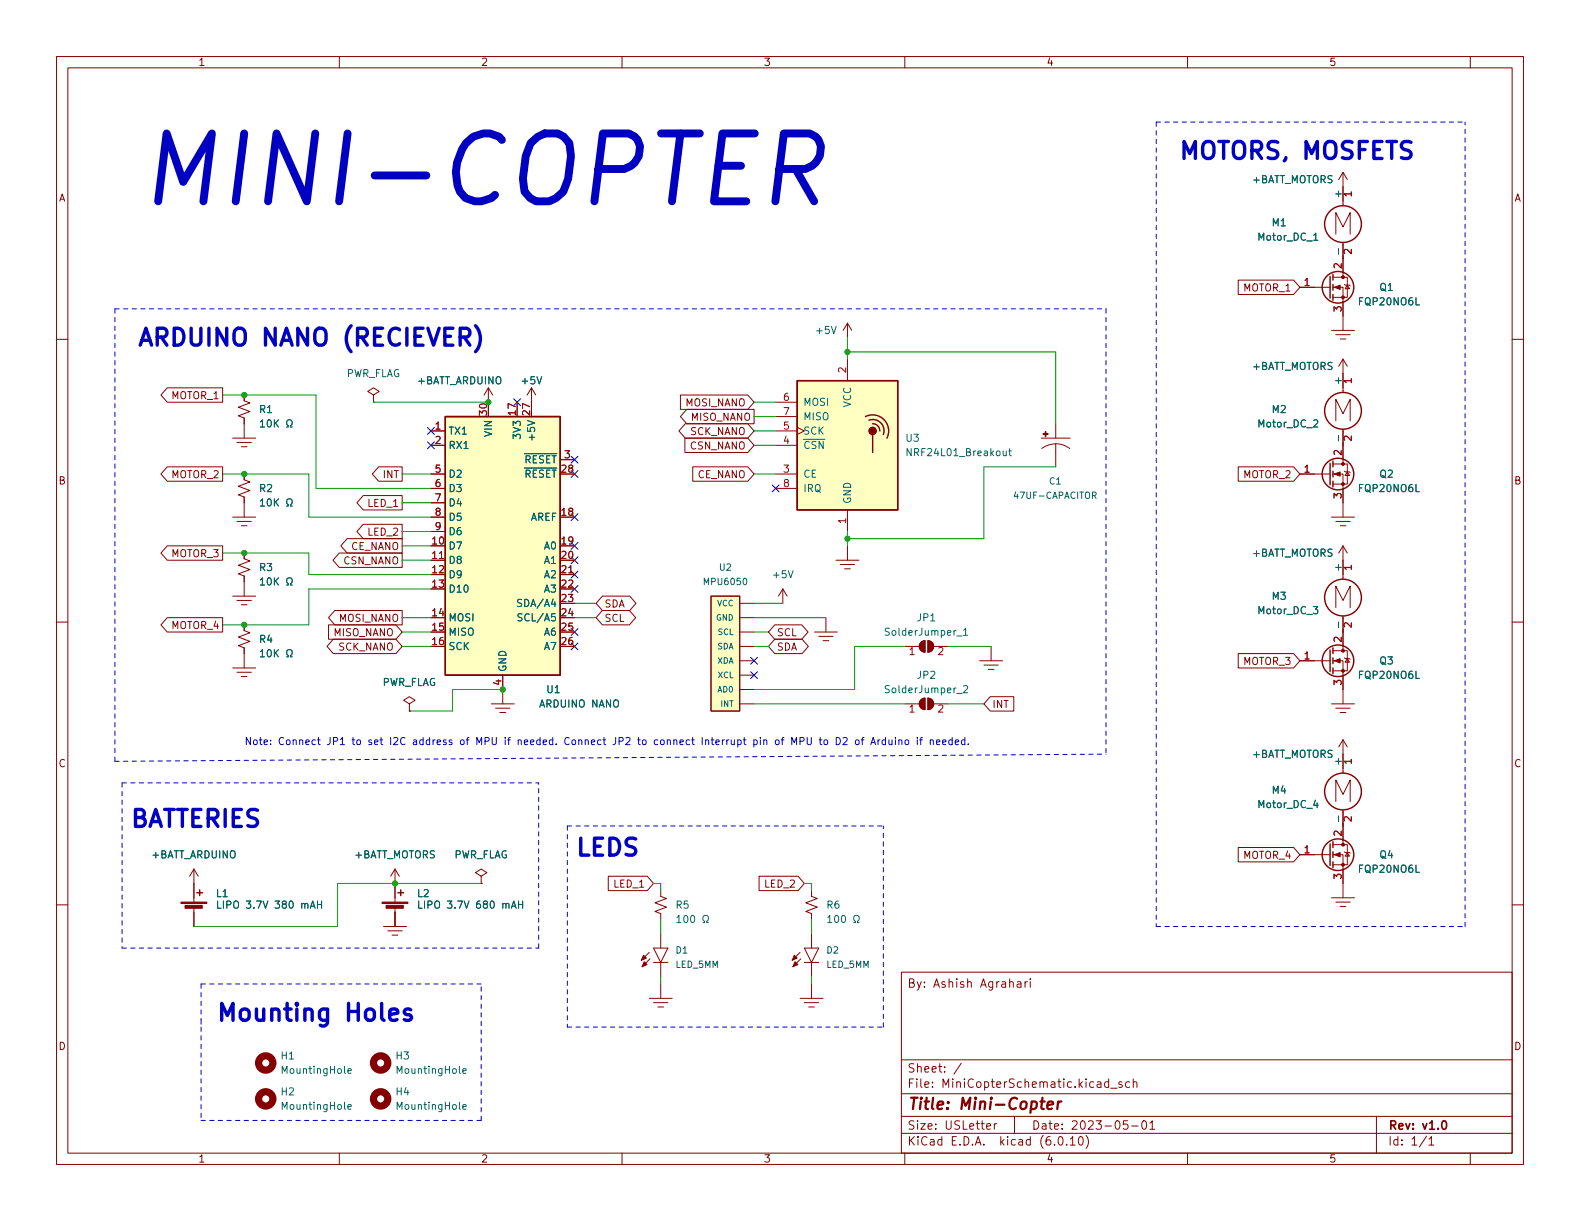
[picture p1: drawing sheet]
<svg xmlns="http://www.w3.org/2000/svg" width="279mm" height="216mm" viewBox="0 0 279 216" stroke-linecap="round" stroke-linejoin="round" font-family="sans-serif">
<g fill="none" stroke="#840000" stroke-width=".18">
<path d="M10 10h259.4v195.9h-259.4zM12 12h255.4v191.9h-255.4zM60 10v2M110 10v2M160 10v2M210 10v2M260 10v2M237.5 30.5v5.9M237.5 30.5l-.8 1.3M237.5 30.5l.8 1.3M10 60h2M149.9 57.2v2.5"/>
<path d="M149.9 57.2l-.8 1.2M149.9 57.2l.7 1.2M219 49.5h9.8l1.1 1.3-1.1 1.3h-9.8zM229.9 50.8h5.3M235.5 58.4h4M235.7 50.8h1.8v7.6M235.7 49h2.6v3.6h-2.6M236.2 41.4v-3.8l1.3 2.5 1.3-2.5v3.8M236.2 59.2h2.6M237 59.9h1M237.5 42.9v6.1M237.7 50.3l.2 .1h.7l.2 .1"/>
<path d="M238.3 50.4l.3 .7h-.7zM267.4 60h2M29.6 68.6h9.8v2.5h-9.8l-1.1-1.2zM41.1 77.5h4.1M41.9 78.2h2.5M42.7 79h1M43.2 69.9v1l1 .3-2 .8 2 .8-2 .7 1 .4v3.6M66 69.9l1.1-.7-1.1-.6-1 .6 1 .7v1.2M66 71.1h.1M76.2 78.7h2.5M76.2 76.2h2.5M86.4 68.6l-.8 1.3"/>
<path d="M86.4 68.6v2.5M86.4 68.6l.7 1.3M94 68.6l-.8 1.3M94 68.6v2.5M94 68.6l.7 1.3M120.3 69.8h11.9l1.1 1.3-1.1 1.3h-11.9zM121.1 77.5h11.1l1.1 1.2-1.1 1.3h-11.1zM121.2 74.9h11l1.1 1.3-1.1 1.3h-11l-1.1-1.3zM121.4 72.4h11.9v2.5h-11.9l-1.1-1.2zM137.2 78.7h3.8M137.2 76.2h3.8M137.2 71.1h3.8"/>
<path d="M137.2 73.7h3.8M141 75.6l1.2 .6-1.2 .6M149.9 63.5v3.8M184.1 77.5h5.1M186.7 78.5a4.2 4.2 0 0 0-2.5 .8M186.7 74.9v2.6M186.7 78.5v4.1M186.7 78.5a4.1 4.1 0 0 1 2.5 .8M236.2 74.4v-3.8l1.3 2.6 1.3-2.6v3.8M237.5 63.5v5.9M237.5 75.9v6.1M237.5 63.5l-.8 1.3"/>
<path d="M237.5 63.5l.8 1.3M29.6 96.5h9.8v2.6h-9.8l-1.1-1.3zM29.6 82.5h9.8v2.6h-9.8l-1.1-1.3zM41.1 91.4h4.1M41.9 92.2h2.5M42.7 93h1M43.2 97.8v1l1 .4-2 .7 2 .8-2 .8 1 .4v3.5M43.2 83.8v1l1 .4-2 .8 2 .7-2 .8 1 .4v3.5M60 97.8h11.1v2.5h-11.1l-1.1-1.2zM61.4 95.2h9.7v2.6h-9.7l-1.1-1.3zM64.2 87.6h6.9v2.6h-6.9l-1.1-1.3zM64.2 92.7h6.9v2.6h-6.9l-1.1-1.3z"/>
<path d="M66.9 82.5h4.2v2.6h-4.2l-1.1-1.3zM76.2 91.4h2.5M76.2 83.8h2.5M76.2 86.4h2.5M76.2 99.1h2.5M76.2 88.9h2.5M76.2 94h2.5M99.1 81.3h2.5M122.5 82.5h9.7l1.1 1.3-1.1 1.3h-9.7zM137.2 83.8h3.8M137.2 86.4h3.8M147.8 99.1h4.1"/>
<path d="M148.6 99.8h2.5M149.9 90.2v3.8M149.9 96.5v2.6M219 82.5h9.8l1.1 1.3-1.1 1.3h-9.8zM229.9 83.8h5.3M235.5 91.4h4M235.7 83.8h1.8v7.6M235.7 82h2.6v3.6h-2.6M236.2 92.2h2.6M237 93h1M237.5 96.5l-.8 1.3M237.5 96.5v5.9"/>
<path d="M237.5 96.5l.8 1.3M237.7 83.3l.2 .1h.7l.2 .2M238.3 83.4l.3 .7h-.7zM10 110h2M29.6 109.2h9.8v2.6h-9.8l-1.1-1.3zM41.1 105.4h4.1M41.1 118.1h4.1M41.9 106.2h2.5M41.9 118.9h2.5M42.7 106.9h1M42.7 119.6h1M43.2 110.5v1l1 .4-2 .7 2 .8-2 .8 1 .4v3.5"/>
<path d="M58.1 110.5h11.9l1.1 1.3-1.1 1.2h-11.9zM58.9 113h11.1l1.1 1.3-1.1 1.3h-11.1l-1.1-1.3zM59.2 107.9h11.9v2.6h-11.9l-1.1-1.3zM88.9 119.4v5.1M99.1 101.6h2.5M106.5 107.9h4.8l1.1 1.3-1.1 1.3h-4.8l-1.1-1.3zM106.5 105.4h4.9l1.1 1.3-1.1 1.3h-4.9l-1.1-1.3zM125.7 105.4h5.1v20.3h-5.1zM130.8 116.8h2.5M130.8 114.3h2.5M130.8 111.8h2.5M130.8 106.7h2.5"/>
<path d="M130.8 109.2h2.5M130.8 119.4h2.5M137 113h4.8l1.2 1.3-1.2 1.3h-4.8l-1.1-1.3zM137 110.5h4.8l1.1 1.3-1.1 1.2h-4.8l-1.1-1.2zM138.4 104.1l-.7 1.3M138.4 104.1v2.6M138.4 104.1l.8 1.3M144 111.8h4.1M144.8 112.5h2.5M145.5 113.3h1.1M146 109.2v2.6M149.4 100.6h1"/>
<path d="M160 114.3h2.6M162.9 113.6l.7-.3v2a1.02 1.02 0 0 1-1-.6 1.02 1.02 0 0 1 .3-1.1zM164.1 113.3a1.02 1.02 0 0 1 1 1 1.02 1.02 0 0 1-1 1zM165.1 114.3h2.5M173.2 116.8h4.1M174 117.6h2.5M174.8 118.4h1M175.3 114.3v2.5M219 115.6h9.8l1.1 1.2-1.1 1.3h-9.8zM229.9 116.8h5.3M235.7 116.8h1.8v7.7M235.7 115.1h2.6v3.5h-2.6"/>
<path d="M236.2 107.4v-3.8l1.3 2.6 1.3-2.6v3.8M237.5 108.9v6.2M237.7 116.3l.2 .2h.7l.2 .1M238.3 116.5l.3 .6h-.7zM267.4 110h2M72.4 124.5l1-.7-1-.6-1 .6 1 .7v1.2M72.4 125.7h.1M86.9 124.5h4M87.6 125.2h2.6M88.4 126h1M130.8 124.5h2.5M130.8 121.9h2.5"/>
<path d="M160 124.5h2.6M162.9 123.7l.7-.3v2.1a1.02 1.02 0 0 1-1-.7 1.02 1.02 0 0 1 .3-1.1zM164.1 123.4a1.02 1.02 0 0 1 1 1.1 1.02 1.02 0 0 1-1 1zM165.1 124.5h2.5M175.1 123.2h4.2v2.5h-4.2l-1.1-1.2zM235.5 124.5h4M236.2 125.2h2.6M237 126h1M237.5 130.8v5.9M237.5 130.8l-.8 1.3M237.5 130.8l.8 1.3M10 160h2"/>
<path d="M34.3 153.7v5.8M34.3 153.7l-.8 1.2M34.3 153.7l.8 1.2M69.8 153.7v5.8M69.8 153.7l-.7 1.2M69.8 153.7l.8 1.2M85.1 154.9l1-.6-1-.6-1 .6 1 .6v1.3M85.1 156.2h.1M107.6 154.9h6.9l1.1 1.3-1.1 1.3h-6.9zM116.8 157.5v1l1.1 .4-2.1 .7 2.1 .8-2.1 .8 1 .3v1.1M134.2 154.9h6.9l1.1 1.3-1.1 1.3h-6.9zM143.5 157.5v1l1 .4-2 .7 2 .8-2 .8 1 .3v1.1"/>
<path d="M219 149.9h9.8l1.1 1.2-1.1 1.3h-9.8zM229.9 151.1h5.3M235.5 158.8h4M235.7 151.1h1.8v7.7M235.7 149.4h2.6v3.5h-2.6M236.2 141.7v-3.8l1.3 2.6 1.3-2.6v3.8M236.2 159.5h2.6M237.5 143.2v6.2M237.7 150.6l.2 .1h.7l.2 .2M238.3 150.7l.3 .7h-.7zM267.4 160h2M34.3 160.5v3.3"/>
<path d="M67.8 163.8h4.1M68.6 164.6h2.5M69.3 165.4h1.1M69.8 160.5v3.3M114.8 176.5h4.1M114.8 168.4l-1.4 1.4M114.9 169.5l-1.4 1.4M115.6 177.3h2.5M115.6 170.2h2.5M115.6 167.6h2.5l-1.3 2.6zM116.3 178.1h1M116.8 165.1v2.5"/>
<path d="M116.8 170.2v2.5M116.8 174v2.5M141.5 176.5h4M141.5 168.4l-1.4 1.4M141.6 169.5l-1.4 1.4M142.2 177.3h2.6M142.2 170.2h2.6M142.2 167.6h2.6l-1.3 2.6zM143 178.1h1M143.5 165.1v2.5M143.5 170.2v2.5M143.5 174v2.5"/>
<path d="M159.4 171.9h108v32h-108zM179.9 173.6h.6v1M180.5 173.9l-.5 .1a.29 .29 0 0 0-.2 .3 .29 .29 0 0 0 .2 .3l.5-.1M181.3 173.6v1M181.7 173.6h-.3l-.1 .3M182.2 173.1v.1M182.2 173.6v1M237 160.3h1M159.4 197.4h108M159.4 193.4h108M159.4 187.4h108M170 188l-1.3 1.9"/>
<path d="M174.5 199.2l.7-.2-.1-.3h-.4l-.2 .2v.7h.6M175.8 198.7v1M176.3 198.7h-.3l-.2 .3M179.4 197.4v3M196 191.4l-.4-.1-.3 .3v.4l.2 .2h.5M196 190.8v1.5M196.4 192.4h1.1M198.4 191.4l-.4-.1-.2 .2 .1 .2 .5 .2v.3h-.6M199.4 198.2h-.7l-.1 .7 .2-.2 .5 .1 .2 .2-.1 .5-.2 .2-.6-.2M199.8 191.4l-.5-.1-.3 .3v.4l.2 .2h.6M200.1 199.1h1.2M200.4 191.4l.2-.1 .4 .1v.9"/>
<path d="M200.4 190.8v1.5M202.1 198.2h.2a.81 .81 0 0 1 .5 .6 .81 .81 0 0 1-.3 .8l-.1 .1a.81 .81 0 0 1-.6-.6 .81 .81 0 0 1 .3-.9zM203.3 198.6l.5-.4v1.5M203.3 199.7h.9M243.4 197.4v6.5M60 203.9v2M110 203.9v2M159.4 200.4h108M160 203.9v2M187.3 201h.2a.81 .81 0 0 1 .6 .6 .81 .81 0 0 1-.3 .8l-.2 .1a.81 .81 0 0 1-.6-.6 .81 .81 0 0 1 .3-.9zM188.6 202.3v.2M189.3 201.4l.4-.4v1.5"/>
<path d="M189.3 202.5h.8M190.9 201h.1a.81 .81 0 0 1 .6 .6 .81 .81 0 0 1-.3 .8l-.1 .1a.81 .81 0 0 1-.6-.6 .81 .81 0 0 1 .3-.9zM192 200.8a1.72 1.72 0 0 1 0 2.2M210 203.9v2M252.3 200.9l-1.3 1.9M252.7 201.4l.4-.4v1.5M252.7 202.5h.8M260 203.9v2"/>
</g>
<path d="M255.2 198.2h.1a.81 .81 0 0 1 .6 .6 .81 .81 0 0 1-.3 .8l-.1 .1a.81 .81 0 0 1-.6-.6 .81 .81 0 0 1 .3-.9z" fill="none" stroke="#840000" stroke-width=".3"/>
<path d="M184 194.8h.7M184.4 194.1l-.3 1.7 .1 .2 .4 .1M185.2 195.4l1-.2v-.3l-.2-.1-.6 .1-.2 .9 .2 .3 .6-.1M187.1 194.8l-.1 1.3M187.7 194.8l-.4 .1-.2 .3" fill="none" stroke="#840000" stroke-width=".4"/>
<g fill="none" stroke="#840000" stroke-width=".25">
<path d="M235.2 48.9v3.8M235.7 48.5v1M235.7 50.3v1M235.7 52.1v1M78.7 73.7h20.4v45.7h-20.4zM141 67.3h17.7v22.9h-17.7zM153 73.7a2.84 2.84 0 0 1 3.3 .5 2.84 2.84 0 0 1 .5 3.3M153.7 74.3a1.99 1.99 0 0 1 2 .5 1.99 1.99 0 0 1 .5 2M154.3 74.9a1.23 1.23 0 0 1 1.3 1.3M154.3 76.8v3.2M235.2 81.9v3.8M235.7 81.5v1.1"/>
<path d="M235.7 83.3v1M235.7 85.1v1M235.2 114.9v3.8M235.7 114.6v1M235.7 116.3v1M235.7 118.1v1M34.8 157.9h1M35.3 157.4v1M70.4 157.9h1M70.9 157.4v1M235.2 149.2v3.8M235.7 148.8v1.1"/>
<path d="M235.7 150.6v1M235.7 152.4v1"/>
<circle cx="237.5" cy="39.6" r="3.3"/>
<circle cx="236.6" cy="50.8" r="2.79"/>
<circle cx="237.5" cy="72.6" r="3.3"/>
<circle cx="236.6" cy="83.8" r="2.79"/>
<circle cx="236.6" cy="116.8" r="2.79"/>
<circle cx="237.5" cy="105.7" r="3.3"/>
<circle cx="237.5" cy="140" r="3.3"/>
<circle cx="236.6" cy="151.1" r="2.79"/>
</g>
<g fill="#840000" stroke="#840000" stroke-width=".18">
<path d="M236 151.1l1-.4v.8z"/>
<path d="M184.5 76.7h.8v.1h-.8z"/>
<path d="M184.8 76.3h.2v.9h-.2z"/>
<path d="M236 116.8l1-.3v.7z"/>
<path d="M162.9 123.7l.7-.3v2.1a1.02 1.02 0 0 1-1-.7 1.02 1.02 0 0 1 .3-1.1z"/>
<path d="M164.1 123.4a1.02 1.02 0 0 1 1 1.1 1.02 1.02 0 0 1-1 1z"/>
<path d="M140.5 168.9l.5 .5-.9 .4z"/>
<path d="M140.6 170.1l.5 .5-.9 .3z"/>
<path d="M113.8 168.9l.5 .5-.9 .4z"/>
<path d="M113.9 170.1l.5 .5-.9 .3z"/>
<path d="M162.9 113.6l.7-.3v2a1.02 1.02 0 0 1-1-.6 1.02 1.02 0 0 1 .3-1.1z"/>
<path d="M164.1 113.3a1.02 1.02 0 0 1 1 1 1.02 1.02 0 0 1-1 1z"/>
<path d="M236 83.8l1-.4v.8z"/>
<path d="M236 50.8l1-.4v.8z"/>
<path d="M32 159.5h4.6v.3h-4.6z"/>
<path d="M32.7 160.1h3.1v.5h-3.1z"/>
<path d="M67.6 159.5h4.5v.3h-4.5z"/>
<path d="M68.3 160.1h3v.5h-3z"/>
<circle cx="237.5" cy="152.9" r=".25"/>
<circle cx="237.5" cy="149.4" r=".25"/>
<circle cx="237.5" cy="118.6" r=".25"/>
<circle cx="237.5" cy="115.1" r=".25"/>
<circle cx="237.5" cy="85.6" r=".25"/>
<circle cx="237.5" cy="82" r=".25"/>
<circle cx="237.5" cy="52.6" r=".25"/>
<circle cx="237.5" cy="49" r=".25"/>
</g>
<g fill="none" stroke="#006464" stroke-width=".18">
<path d="M232.3 42.5h.7M46 74.6l.4-.4v1.3M46 75.5h.8M47.4 74.4l.2-.2a.68 .68 0 0 1 .4 .7 .68 .68 0 0 1-.4 .6l-.2-.1-.1-.4zM48.5 74.2v1.3M48.7 74.8l.5 .7M49.2 74.2l-.7 .8M50.7 75.5h.3v-.2a.54 .54 0 0 1-.3-.8 .54 .54 0 0 1 .8-.2 .58 .58 0 0 1-.1 1v.2h.3M178.4 79.7h.4M178.5 79.3v1.1l.3 .2M46 88.6l.4-.4v1.3M46 89.5h.8"/>
<path d="M47.4 88.3l.2-.1a.68 .68 0 0 1 .4 .6 .68 .68 0 0 1-.4 .7l-.2-.1-.1-.4zM48.5 88.2v1.3M48.7 88.7l.5 .8M49.2 88.2l-.7 .7M50.7 89.5h.3v-.3a.54 .54 0 0 1-.3-.7 .54 .54 0 0 1 .8-.2 .58 .58 0 0 1-.1 .9v.3h.3M46 102.5l.4-.3v1.2M46 115.2l.4-.3v1.2M46 103.4h.8M46 116.1h.8M47.4 102.3l.2-.1a.68 .68 0 0 1 .4 .6 .68 .68 0 0 1-.4 .6l-.2-.1-.1-.3zM47.4 115l.2-.1a.68 .68 0 0 1 .4 .6 .68 .68 0 0 1-.4 .6l-.2-.1-.1-.3zM48.5 102.2v1.2"/>
<path d="M48.5 114.9v1.2M48.7 102.7l.5 .7M48.7 115.4l.5 .7M49.2 102.2l-.7 .7M49.2 114.9l-.7 .7M50.7 103.4h.3v-.2a.54 .54 0 0 1-.3-.7 .54 .54 0 0 1 .8-.3 .58 .58 0 0 1-.1 1v.2h.3M50.7 116.1h.3v-.2a.54 .54 0 0 1-.3-.7 .54 .54 0 0 1 .8-.3 .58 .58 0 0 1-.1 1v.2h.3M92.2 106h-.4l-.2 .1v.4l.5 .2 .1 .3-.2 .3-.5-.1M92.3 108.6l-.5-.1-.2 .1v.4l.6 .3 .1 .3-.2 .2-.5-.1M169.2 112.5h.9M170.4 111.4l.4-.3v1.2M170.4 112.3h.7"/>
<path d="M170.4 121.3l.5-.1 .2 .4-.8 .9h.8M38.5 159.3v1.3h.6M56.1 159.3v1.3M56.1 159.9h.8M56.9 159.3v1.3M74 159.3v1.3h.6M91.7 159.9h.7M91.7 159.3v1.3M92.4 159.3v1.3M119.7 162.2l.4-.3v1.2M119.7 163.1h.7M121 162l.2-.1a.68 .68 0 0 1 .5 .6 .68 .68 0 0 1-.5 .6l-.2-.1-.1-.3z"/>
<path d="M122.2 162l.2-.1a.68 .68 0 0 1 .5 .6 .68 .68 0 0 1-.5 .6l-.2-.1-.1-.3zM124.3 163.1h.3v-.2a.54 .54 0 0 1-.3-.7 .54 .54 0 0 1 .8-.3 .58 .58 0 0 1-.1 1v.2h.3M146.4 162.2l.3-.3v1.2M146.4 163.1h.7M147.7 162l.2-.1a.68 .68 0 0 1 .4 .6 .68 .68 0 0 1-.4 .6l-.2-.1-.1-.3zM148.9 162l.2-.1a.68 .68 0 0 1 .4 .6 .68 .68 0 0 1-.4 .6l-.2-.1-.1-.3zM151 163.1h.3v-.2a.54 .54 0 0 1-.3-.7 .54 .54 0 0 1 .8-.3 .58 .58 0 0 1-.2 1v.2h.3M61.5 195.7l.6-.1v-.2l-.4-.1-.2 .2 .1 .6h.5M61.5 189.4l.6-.1v-.3h-.4l-.2 .1 .1 .6h.5M81.8 189.4l.6-.1v-.3h-.4l-.2 .1 .1 .6h.5M81.8 195.7l.6-.1v-.2l-.4-.1-.2 .2 .1 .6h.5"/>
</g>
<g fill="#ffffc2" stroke="#ffffc2" stroke-width=".18">
<path d="M141 67.3h17.7v22.9h-17.7z"/>
<path d="M125.7 105.4h5.1v20.3h-5.1z"/>
<path d="M78.7 73.7h20.4v45.7h-20.4z"/>
</g>
<circle cx="154.3" cy="76.2" r=".63" fill="#840000" stroke="#840000" stroke-width=".25"/>
<g fill="none" stroke="#840000" stroke-width="1.3">
<circle cx="47" cy="194.3" r="1.27"/>
<circle cx="47" cy="188" r="1.27"/>
<circle cx="67.3" cy="194.3" r="1.27"/>
<circle cx="67.3" cy="188" r="1.27"/>
</g>
<g fill="none" stroke="#0000c2" stroke-width=".18">
<path d="M144.9 130.8h.4M145 130.4v1.1l.3 .2M145.8 130.9l.3-.1 .3 .3v.3l-.3 .3-.3-.1-.1-.2zM147.9 130.4a.64 .64 0 0 1 .7 .6 .64 .64 0 0 1-.7 .7zM149.1 130.5l.5-.1 .2 .4-.8 .9h.8M151.4 130.9l.3-.1 .2 .3v.3l-.2 .3-.3-.1-.1-.2zM152.3 130.8h.5M152.8 130.4l-.3 .2v1.1M154 131.7l.4-1.3 .4 1.3M154.1 131.3h.6M155.3 130.8v.9M155.6 130.8l-.3 .3"/>
<path d="M156.6 130.9l-.4-.1-.2 .3 .1 .5h.5M156.6 130.4v1.3M157.2 130.8l.1 .8 .3 .1 .1-.2M157.7 130.8v.9M158.3 130.4v.1M158.3 130.8v.9M158.9 130.9l.2-.1 .3 .1 .1 .8M158.9 130.8v.9M160.2 130.9l.3-.1 .2 .3v.3l-.2 .3-.3-.1-.2-.2zM162.2 130.4v.1M162.2 130.8v.9M162.6 130.8h.5"/>
<path d="M163.1 130.4l-.3 .2v1.1M164.5 130.9l.2-.1 .3 .1 .1 .8M164.5 130.8v.9M165.6 131.2l.6-.1-.1-.2-.3-.1-.2 .2 .1 .6h.4M166.7 131.2l.6-.1-.1-.2-.3-.1-.2 .2v.6h.5M168.4 130.9l-.4-.1-.2 .3 .1 .5h.5M168.4 130.4v1.3M168.9 131.2l.6-.1v-.2l-.4-.1-.2 .2 .1 .6h.5M170.6 130.9l-.3-.1-.3 .3 .1 .5h.5M170.6 130.4v1.3M171.2 131.5v.2"/>
</g>
<path d="M137.8 29.9h4.6a3.5 3.5 0 0 0 1.9-5.7l-1.1-.6h-4.6l-1.5 12M140.7 29.9l3.3 5.7" fill="none" stroke="#0000c2" stroke-width="1.4"/>
<path d="M84.1 57.6a3.4 3.4 0 0 1 0 4.6M72.6 178.6l-.7-.2-.3 .2-.1 .2 .1 .5 1 .3 .2 .2-.2 .5-.3 .1h-.5l-.3-.1" fill="none" stroke="#0000c2" stroke-width=".6"/>
<g fill="none" stroke="#0000c2" stroke-width=".18" stroke-dasharray=".8 .8">
<path d="M204.5 21.6v142.2M204.5 21.6h54.6M20.3 54.6v80M20.3 54.6h175.3M195.6 54.6v78.8M20.3 134.6l175.3-1.2M21.6 138.4v29.2M21.6 138.4h73.6M100.3 146.1v35.5M100.3 146.1h55.9M21.6 167.6h73.6M35.6 174v6.3"/>
<path d="M85.1 174h-49.5M95.2 167.6v-29.2M204.5 163.8h54.6M259.1 163.8v-142.2M35.6 180.3v1.3M35.6 181.6v16.5M35.6 198.1h49.5M85.1 198.1v-24.1M100.3 181.6h55.9M156.2 181.6v-35.5"/>
</g>
<g fill="none" stroke="#009600" stroke-width=".18">
<path d="M149.9 59.7v3.8M39.4 69.9h16.5v16.5h20.3M66 71.1h20.4M133.3 78.7h3.9M133.3 76.2h3.9M133.3 71.1h3.9M133.3 73.7h3.9M149.9 62.2h36.8v12.7M39.4 83.8h15.2v7.6h21.6M39.4 97.8h15.2v3.8h21.6M71.1 83.8h5.1M71.1 96.5h5.1"/>
<path d="M71.1 99.1h5.1M71.1 88.9h5.1M71.1 94h5.1M133.3 83.8h3.9M149.9 94v2.5M186.7 82.6h-12.7v12.7h-24.1M71.1 109.2h5.1M71.1 114.3h5.1M71.1 111.8h5.1M76.2 104.1h-21.6v6.4h-15.2M101.6 106.7h3.8M101.6 109.2h3.8"/>
<path d="M133.3 106.7h5.1M133.3 109.2h12.7M133.3 114.3h2.6M133.3 111.8h2.6M160 114.3h-8.9v7.6h-17.8M167.6 114.3h7.7M88.9 121.9h-8.9v3.8h-7.6M133.3 124.5h26.7M167.6 124.5h6.4M85.1 156.2h-25.4v7.6h-25.4M115.6 156.2h1.2v1.3M142.2 156.2h1.3v1.3"/>
<path d="M69.8 161.3v2.5M116.8 162.6v2.5M116.8 172.7v1.3M143.5 162.6v2.5M143.5 172.7v1.3"/>
</g>
<g fill="none" stroke="#000084" stroke-width=".18">
<path d="M75.6 75.6l1.2 1.2M75.6 78.1l1.2 1.2M76.8 75.6l-1.2 1.2M76.8 78.1l-1.2 1.2M90.8 70.5l1.2 1.2M92 70.5l-1.2 1.2M101 95.9l1.2 1.2M101 83.2l1.2 1.2M101 98.5l1.2 1.2M101 80.7l1.2 1.2M101 90.8l1.2 1.2M102.2 95.9l-1.2 1.2"/>
<path d="M102.2 83.2l-1.2 1.2M102.2 98.5l-1.2 1.2M102.2 80.7l-1.2 1.2M102.2 90.8l-1.2 1.2M136.6 85.8l1.2 1.2M137.8 85.8l-1.2 1.2M101 113.7l1.2 1.2M101 111.2l1.2 1.2M101 101l1.2 1.2M101 103.5l1.2 1.2M102.2 113.7l-1.2 1.2M102.2 111.2l-1.2 1.2"/>
<path d="M102.2 101l-1.2 1.2M102.2 103.5l-1.2 1.2M132.7 118.8l1.3 1.2M132.7 116.2l1.3 1.2M134 118.8l-1.3 1.2M134 116.2l-1.3 1.2"/>
</g>
<g fill="#009600" stroke="#009600" stroke-width=".18">
<circle cx="149.9" cy="62.2" r=".46"/>
<circle cx="43.2" cy="97.8" r=".46"/>
<circle cx="43.2" cy="83.8" r=".46"/>
<circle cx="43.2" cy="110.5" r=".46"/>
<circle cx="43.2" cy="69.9" r=".46"/>
<circle cx="88.9" cy="121.9" r=".46"/>
<circle cx="86.4" cy="71.1" r=".46"/>
<circle cx="149.9" cy="95.3" r=".46"/>
<circle cx="69.8" cy="156.2" r=".46"/>
</g>
<text font-size="16.7" fill="#0000c2" x="24.1" y="36.2">MINI-COPTER</text>
<g font-size="4.2" fill="#0000c2">
<text x="208.3" y="28.2">MOTORS, MOSFETS</text>
<text x="24.1" y="61.2">ARDUINO NANO (RECIEVER)</text>
<text x="22.9" y="146.3">BATTERIES</text>
<text x="101.6" y="151.3">LEDS</text>
<text x="38.1" y="180.6">Mounting Holes</text>
</g>
<text font-size="2.8" fill="#840000" x="160.4" y="196.2">Title: Mini-Copter</text>
<g font-size="2.1" fill="#840000">
<text x="160.4" y="174.6">By: Ashish Agrahari</text>
<text x="160.4" y="189.7">Sheet: /</text>
<text x="160.4" y="192.4">File: MiniCopterSchematic.kicad_sch</text>
<text x="160.4" y="202.5">KiCad E.D.A. kicad (6.0.10)</text>
<text x="160.4" y="199.7">Size: USLetter</text>
<text x="182.4" y="199.7">Date: 2023-05-01</text>
<text x="245.4" y="199.7">Rev: v1.0</text>
<text x="245.4" y="202.5">Id: 1/1</text>
</g>
<g font-size="1.8" fill="#840000">
<text x="35" y="11.6">1</text>
<text x="85" y="11.6">2</text>
<text x="135" y="11.6">3</text>
<text x="185" y="11.6">4</text>
<text x="235" y="11.6">5</text>
<text x="10.3" y="35.6">A</text>
<text x="267.7" y="35.6">A</text>
<text x="219.9" y="51.5">MOTOR_1</text>
<text x="30.3" y="70.6">MOTOR_1</text>
<text x="121.2" y="71.8">MOSI_NANO</text>
<text x="122" y="76.9">SCK_NANO</text>
<text x="122.2" y="74.4">MISO_NANO</text>
<text x="122" y="79.5">CSN_NANO</text>
<text x="10.3" y="85.7">B</text>
<text x="30.3" y="84.5">MOTOR_2</text>
<text x="65.1" y="89.6">LED_1</text>
<text x="67.8" y="84.5">INT</text>
<text x="123.3" y="84.5">CE_NANO</text>
<text x="219.9" y="84.5">MOTOR_2</text>
<text x="267.7" y="85.7">B</text>
<text x="65.1" y="94.7">LED_2</text>
<text x="30.3" y="98.5">MOTOR_3</text>
<text x="60.7" y="99.8">CSN_NANO</text>
<text x="62" y="97.2">CE_NANO</text>
<text x="106.8" y="107.4">SDA</text>
<text x="30.3" y="111.2">MOTOR_4</text>
<text x="59" y="112.5">MISO_NANO</text>
<text x="59.9" y="109.9">MOSI_NANO</text>
<text x="106.8" y="109.9">SCL</text>
<text x="137.3" y="112.5">SCL</text>
<text x="59.8" y="115">SCK_NANO</text>
<text x="137.3" y="115">SDA</text>
<text x="219.9" y="117.6">MOTOR_3</text>
<text x="175.4" y="125.2">INT</text>
<text x="10.3" y="135.6">C</text>
<text x="267.7" y="135.6">C</text>
<text x="219.9" y="151.9">MOTOR_4</text>
<text x="108.6" y="156.9">LED_1</text>
<text x="135.3" y="156.9">LED_2</text>
<text x="10.3" y="185.7">D</text>
<text x="267.7" y="185.7">D</text>
<text x="35" y="205.6">1</text>
<text x="85" y="205.6">2</text>
<text x="135" y="205.6">3</text>
<text x="185" y="205.6">4</text>
<text x="235" y="205.6">5</text>
</g>
<g font-size="1.8" fill="#006464">
<text x="221.4" y="32.4">+BATT_MOTORS</text>
<text x="237.2" y="34.8" transform="rotate(-90 237.2 34.8)">+</text>
<text x="225" y="40">M1</text>
<text x="222.6" y="42.5">Motor_DC_1</text>
<text x="237.2" y="44.7" transform="rotate(-90 237.2 44.7)">-</text>
<text x="240.5" y="54">FQP20NO6L</text>
<text x="244" y="51.4">Q1</text>
<text x="144.5" y="59.1">+5V</text>
<text x="221.4" y="65.4">+BATT_MOTORS</text>
<text x="61.1" y="66.7">PWR_FLAG</text>
<text x="73.8" y="67.9">+BATT_ARDUINO</text>
<text x="92.4" y="67.9">+5V</text>
<text x="142" y="71.8">MOSI</text>
<text x="237.2" y="67.8" transform="rotate(-90 237.2 67.8)">+</text>
<text x="45.9" y="73">R1</text>
<text x="79.2" y="76.8">TX1</text>
<text x="87" y="77.1" transform="rotate(-90 87 77.1)">VIN</text>
<text x="92.1" y="77.3" transform="rotate(-90 92.1 77.3)">3V3</text>
<text x="94.6" y="77.4" transform="rotate(-90 94.6 77.4)">+5V</text>
<text x="142" y="76.8">SCK</text>
<text x="142" y="74.3">MISO</text>
<text x="150.5" y="72.1" transform="rotate(-90 150.5 72.1)">VCC</text>
<text x="222.6" y="75.6">Motor_DC_2</text>
<text x="225" y="73">M2</text>
<text x="237.2" y="77.8" transform="rotate(-90 237.2 77.8)">-</text>
<text x="79.2" y="79.4">RX1</text>
<text x="91.3" y="81.9">~{RESET}</text>
<text x="142" y="79.4">~{CSN}</text>
<text x="160.2" y="78.1">U3</text>
<text x="160.9" y="80.6">NRF24L01_Breakout</text>
<text x="45.9" y="87">R2</text>
<text x="79.2" y="84.5">D2</text>
<text x="79.2" y="87">D3</text>
<text x="79.2" y="89.5">D4</text>
<text x="91.3" y="84.5">~{RESET}</text>
<text x="142" y="84.5">CE</text>
<text x="142" y="87">IRQ</text>
<text x="150.5" y="89.2" transform="rotate(-90 150.5 89.2)">GND</text>
<text x="240.5" y="87">FQP20NO6L</text>
<text x="244" y="84.5">Q2</text>
<text x="79.2" y="92.1">D5</text>
<text x="79.2" y="94.6">D6</text>
<text x="93.7" y="92.1">AREF</text>
<text x="45.9" y="101">R3</text>
<text x="79.2" y="97.2">D7</text>
<text x="79.2" y="99.7">D8</text>
<text x="96.3" y="97.2">A0</text>
<text x="96.3" y="99.7">A1</text>
<text x="221.4" y="98.4">+BATT_MOTORS</text>
<text x="237.2" y="100.8" transform="rotate(-90 237.2 100.8)">+</text>
<text x="79.2" y="102.2">D9</text>
<text x="79.2" y="104.8">D10</text>
<text x="92.1" y="107.3">SDA/A4</text>
<text x="96.3" y="102.2">A2</text>
<text x="96.3" y="104.8">A3</text>
<text x="136.8" y="102.2">+5V</text>
<text x="225" y="106">M3</text>
<text x="45.9" y="113.7">R4</text>
<text x="79.2" y="109.9">MOSI</text>
<text x="79.2" y="112.4">MISO</text>
<text x="92.3" y="109.9">SCL/A5</text>
<text x="96.3" y="112.4">A6</text>
<text x="156.9" y="112.4">SolderJumper_1</text>
<text x="162.3" y="109.9">JP1</text>
<text x="222.6" y="108.6">Motor_DC_3</text>
<text x="237.2" y="110.8" transform="rotate(-90 237.2 110.8)">-</text>
<text x="79.2" y="114.9">SCK</text>
<text x="89.5" y="118.9" transform="rotate(-90 89.5 118.9)">GND</text>
<text x="96.3" y="114.9">A7</text>
<text x="244" y="117.5">Q3</text>
<text x="67.4" y="121.3">PWR_FLAG</text>
<text x="95.5" y="125.1">ARDUINO NANO</text>
<text x="96.7" y="122.6">U1</text>
<text x="156.9" y="122.6">SolderJumper_2</text>
<text x="162.3" y="120">JP2</text>
<text x="240.5" y="120">FQP20NO6L</text>
<text x="221.4" y="134">+BATT_MOTORS</text>
<text x="237.2" y="135.1" transform="rotate(-90 237.2 135.1)">+</text>
<text x="222.6" y="142.9">Motor_DC_4</text>
<text x="225" y="140.3">M4</text>
<text x="237.2" y="145.1" transform="rotate(-90 237.2 145.1)">-</text>
<text x="26.8" y="151.8">+BATT_ARDUINO</text>
<text x="62.6" y="151.8">+BATT_MOTORS</text>
<text x="80.1" y="151.8">PWR_FLAG</text>
<text x="240.5" y="154.3">FQP20NO6L</text>
<text x="244" y="151.8">Q4</text>
<text x="38.3" y="158.6">L1</text>
<text x="39.5" y="160.7">LIPO 3.7V 380 mAH</text>
<text x="73.8" y="158.6">L2</text>
<text x="75.1" y="160.7">LIPO 3.7V 680 mAH</text>
<text x="119.6" y="160.7">R5</text>
<text x="146.2" y="160.7">R6</text>
<text x="49.7" y="187.3">H1</text>
<text x="50.1" y="189.9">MountingHole</text>
<text x="70.1" y="187.3">H3</text>
<text x="70.4" y="189.9">MountingHole</text>
<text x="49.7" y="193.7">H2</text>
<text x="50.1" y="196.2">MountingHole</text>
<text x="70.1" y="193.7">H4</text>
<text x="70.4" y="196.2">MountingHole</text>
</g>
<g font-size="1.8" fill="#a90000">
<text x="239" y="34.8" transform="rotate(-90 239 34.8)">1</text>
<text x="237.2" y="47.5" transform="rotate(-90 237.2 47.5)">2</text>
<text x="239" y="44.9" transform="rotate(-90 239 44.9)">2</text>
<text x="230.6" y="50.5">1</text>
<text x="237.2" y="55.1" transform="rotate(-90 237.2 55.1)">3</text>
<text x="149.6" y="65.9" transform="rotate(-90 149.6 65.9)">2</text>
<text x="138.6" y="70.9">6</text>
<text x="239" y="67.8" transform="rotate(-90 239 67.8)">1</text>
<text x="77" y="75.9">1</text>
<text x="86.1" y="73.4" transform="rotate(-90 86.1 73.4)">30</text>
<text x="91.2" y="73.4" transform="rotate(-90 91.2 73.4)">17</text>
<text x="93.7" y="73.4" transform="rotate(-90 93.7 73.4)">27</text>
<text x="138.6" y="75.9">5</text>
<text x="138.6" y="73.4">7</text>
<text x="239" y="78" transform="rotate(-90 239 78)">2</text>
<text x="77" y="78.5">2</text>
<text x="77" y="83.6">5</text>
<text x="99.3" y="83.6">28</text>
<text x="99.8" y="81">3</text>
<text x="138.6" y="83.6">3</text>
<text x="138.6" y="78.5">4</text>
<text x="230.6" y="83.6">1</text>
<text x="237.2" y="80.5" transform="rotate(-90 237.2 80.5)">2</text>
<text x="77" y="86.1">6</text>
<text x="77" y="88.6">7</text>
<text x="138.6" y="86.1">8</text>
<text x="237.2" y="88.1" transform="rotate(-90 237.2 88.1)">3</text>
<text x="77" y="91.2">8</text>
<text x="77" y="93.7">9</text>
<text x="99.3" y="91.2">18</text>
<text x="149.6" y="92.6" transform="rotate(-90 149.6 92.6)">1</text>
<text x="76.5" y="96.3">10</text>
<text x="76.5" y="98.8">11</text>
<text x="76.5" y="101.3">12</text>
<text x="99.3" y="96.3">19</text>
<text x="99.3" y="98.8">20</text>
<text x="99.3" y="101.3">21</text>
<text x="239" y="100.8" transform="rotate(-90 239 100.8)">1</text>
<text x="76.5" y="103.9">13</text>
<text x="99.3" y="103.9">22</text>
<text x="99.3" y="106.4">23</text>
<text x="76.5" y="109">14</text>
<text x="76.5" y="111.5">15</text>
<text x="99.3" y="109">24</text>
<text x="99.3" y="111.5">25</text>
<text x="237.2" y="113.5" transform="rotate(-90 237.2 113.5)">2</text>
<text x="239" y="111" transform="rotate(-90 239 111)">2</text>
<text x="76.5" y="114">16</text>
<text x="99.3" y="114">26</text>
<text x="160.8" y="115.8">1</text>
<text x="165.9" y="115.8">2</text>
<text x="230.6" y="116.6">1</text>
<text x="88.6" y="121.1" transform="rotate(-90 88.6 121.1)">4</text>
<text x="160.8" y="126">1</text>
<text x="165.9" y="126">2</text>
<text x="237.2" y="121.1" transform="rotate(-90 237.2 121.1)">3</text>
<text x="239" y="135.1" transform="rotate(-90 239 135.1)">1</text>
<text x="237.2" y="147.8" transform="rotate(-90 237.2 147.8)">2</text>
<text x="239" y="145.3" transform="rotate(-90 239 145.3)">2</text>
<text x="230.6" y="150.9">1</text>
<text x="237.2" y="155.4" transform="rotate(-90 237.2 155.4)">3</text>
</g>
<text font-size="1.8" fill="#0000c2" x="43.2" y="131.7">Note: Connect JP1 to set I2C address of MPU if needed. Connect JP2 to connect Interrupt pin of MPU to D2 of Arduino if needed.</text>
<g font-size="1.6" fill="#006464">
<text x="179.7" y="88.2">47UF-CAPACITOR</text>
<text x="185.6" y="85.7">C1</text>
<text x="127.3" y="100.9">U2</text>
<text x="124.7" y="103.4">MPU6050</text>
<text x="119.5" y="171.1">LED_5MM</text>
<text x="119.5" y="168.6">D1</text>
<text x="146.2" y="171.1">LED_5MM</text>
<text x="146.2" y="168.6">D2</text>
</g>
<g font-size="1.4" fill="#006464">
<text x="126.8" y="107.2">VCC</text>
<text x="126.6" y="109.7">GND</text>
<text x="127" y="112.3">SCL</text>
<text x="126.8" y="114.8">SDA</text>
<text x="126.8" y="117.3">XDA</text>
<text x="127" y="119.9">XCL</text>
<text x="127" y="122.4">AD0</text>
<text x="127.5" y="125">INT</text>
</g>
</svg>
